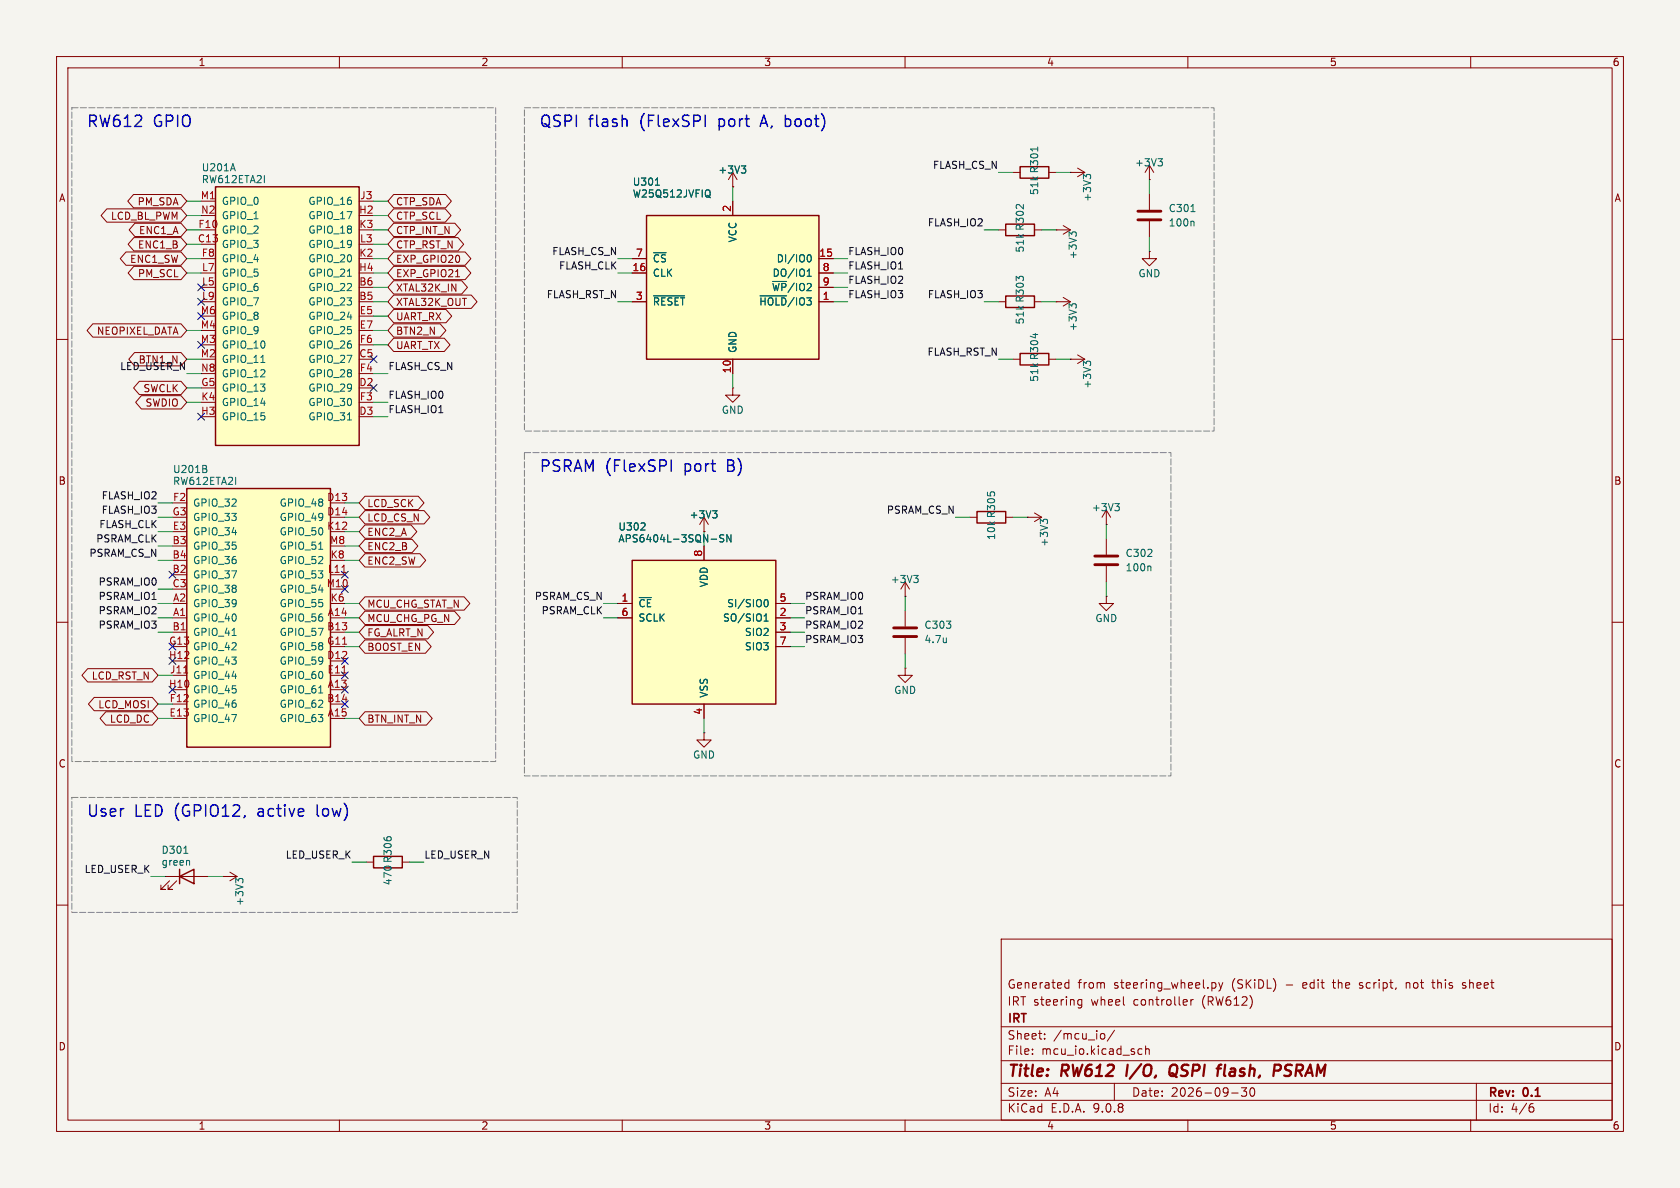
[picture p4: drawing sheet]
<svg xmlns="http://www.w3.org/2000/svg" width="297mm" height="210mm" viewBox="0 0 297 210" stroke-linecap="round" stroke-linejoin="round" font-family="sans-serif">
<path d="M0 0h297v210h-297z" fill="#f5f4ef" stroke="#f5f4ef" stroke-width=".18"/>
<g fill="none" stroke="#840000" stroke-width=".18">
<path d="M10 10h277v190h-277zM12 12h273v186h-273zM60 10v2M110 10v2M160 10v2M210 10v2M260 10v2M10 60h2M285 60h2M171.4 91.4h1.3M177.8 91.4h1.3M10 110h2"/>
<path d="M285 110h2M10 160h2M177 166h108v32h-108zM188.4 174.6h.6M188.4 173.8h.6M189 173.2v1.5M190.7 177.6h.5M190.7 176.8h.5M191.2 176.7v1.2l-.2 .3-.4-.1M209.8 176.8l.1 .3-.7 .1M210.5 176.7v1M211 176.7l-.3 .1-.2 .2"/>
<path d="M214.4 173.7h.3l.3 .3-.1 .6-.5 .1M215.5 173.7l.3 1M215.8 174.7l-.1 .4-.2 .1M216.2 173.7l-.4 1M240.3 174.6l.2 .1M240.4 173.8v.3M248.6 173.7v1M248.8 173.7l-.2 .1M253.1 173.7h.6M253.3 173.2v1.3l.4 .2M258.5 174.6h.6M259.1 173.8l-.4-.1-.2 .2 .1 .2 .5 .2"/>
<path d="M285 160h2M60 198v2M110 198v2M160 198v2M177 194.5h108M177 191.5h108M177 187.5h108M177 181.5h108M182.5 186.3v.1M182.5 185.5v.1M184.7 183.6v.1M184.7 182.8v.1"/>
<path d="M194.8 182.7l.4 .1 .1 .2-.1 .6-.4 .1M197 191.5v3M197 182.1l-1.3 2M201.2 186.3l.3 .1 .4-.1M201.9 185.5l-.4-.1-.3 .1M202.5 185.5l.2-.1 .4 .1 .1 .9M202.5 184.9v1.5M210 198v2M217.7 193.2h1.2M220.4 192.3l-.5 .6 .4 .1v.7l-.2 .1h-.4l-.2-.1M221.3 192.3a.94 .94 0 0 0 0 1.5 .81 .81 0 0 0 .6-.6 .81 .81 0 0 0-.3-.8l-.1-.1M260 198v2"/>
<path d="M261 191.5v6.5M270.6 195.7h.4l.2 .3-.1 .5-.5 .1M271 195.1l-.4 .1"/>
</g>
<path d="M199.4 188.2l-.3 2M207.1 189.7l.3 .1 .5 .5M207.7 188.2a.77 .77 0 0 0-.9 .7l-.1 .6 .1 .4 .1 .2a.71 .71 0 0 0 1-.2M216.6 188.2l-.2 1.7 .2 .3M225.4 188.2l.9 .1a.58 .58 0 0 1-.3 1h-.8M227 190.1l.8 .1M227.6 188.2l-.2 .1a.46 .46 0 0 0-.2 .5 .46 .46 0 0 0 .3 .4l.4 .1" fill="none" stroke="#840000" stroke-width=".4"/>
<path d="M172.7 90.4h5.1v2.1h-5.1z" fill="none" stroke="#840000" stroke-width=".25"/>
<path d="M38.1 33h25.4v45.7h-25.4z" fill="#ffffc2"/>
<path d="M38.1 33h25.4v45.7h-25.4z" fill="none" stroke="#840000" stroke-width=".25"/>
<path d="M41.2 28.9l.4 1.3M61.4 48.8h.7M46.1 64.1h.7M61.4 74.2h.7" fill="none" stroke="#006464" stroke-width=".18"/>
<path d="M63.5 35.6h2.5" fill="none" stroke="#840000" stroke-width=".18"/>
<path d="M33 86.4h25.4v45.7h-25.4z" fill="#ffffc2"/>
<path d="M180.3 62.5h5.1v2h-5.1zM33 86.4h25.4v45.7h-25.4zM31.7 154.9l2.6-1.2v2.5zM31.7 153.7v2.5M66 151.4h5.1v2h-5.1z" fill="none" stroke="#840000" stroke-width=".25"/>
<g fill="none" stroke="#840000" stroke-width=".18">
<path d="M203.2 44.5v1.2h1.3l-1.3 1.3-1.3-1.3h1.3M203.2 44.5h.1M179.1 63.5h1.2M185.4 63.5h1.3M189.2 63.5h.1M189.2 63.5h2.6M190.5 62.7l1.3 .8M191.8 63.5l-1.3 .8M30.5 109.2h2.5M30.5 111.8h2.5M29.2 154.9h7.6M30 155.7l-1.6 1.5h.8h-.8v-.7"/>
<path d="M31.2 155.7l-1.5 1.5h.8h-.8v-.7M39.4 154.9h.1M39.4 154.9h2.5M40.6 154.2l1.3 .7M41.9 154.9l-1.3 .8M64.8 152.4h1.2M71.1 152.4h1.3"/>
</g>
<path d="M183 58.9v.8M192 64.3l-.5-.4v.7M192 64.1l.3-.2h.3l.2 .2M36.3 82.9l.3 .2-.1 .3-.2 .1M36.4 82.3l.1 .2-.1 .3M56.3 97.1h.8M41 112.3h.8M56.3 122.5h.8M32.5 150.8h.7M33.5 152.2v.7M42.2 155.7l-.5-.4v.8M42.2 155.5l.2-.2h.3l.2 .2" fill="none" stroke="#006464" stroke-width=".18"/>
<path d="M32.5 119h.7M60.4 101.2h.8M60.5 119h.7" fill="none" stroke="#a90000" stroke-width=".18"/>
<path d="M114.3 38.1h30.5v25.4h-30.5z" fill="#ffffc2"/>
<path d="M114.3 38.1h30.5v25.4h-30.5zM180.3 29.5h5.1v2h-5.1zM177.8 52.3h5.1v2.1h-5.1z" fill="none" stroke="#840000" stroke-width=".25"/>
<g fill="none" stroke="#840000" stroke-width=".18">
<path d="M129.5 33h.1M129.5 30.5v2.5M129.5 35.6v2.5M129.5 30.5l-.7 1.3M129.5 30.5l.8 1.3M179.1 30.5h1.2M185.4 30.5h1.3M189.2 30.5h.1M189.2 30.5h2.6M190.5 29.7l1.3 .8M191.8 30.5l-1.3 .7M203.2 31.8h.1"/>
<path d="M203.2 29.2v2.6M203.2 34.3v2.8M203.2 39.1v2.8M203.2 29.2l-.8 1.3M203.2 29.2l.8 1.3M111.8 45.7h2.5M111.8 48.3h2.5M111.8 53.3h2.5M144.8 45.7h2.5M144.8 48.3h2.5M144.8 53.3h2.5M144.8 50.8h2.5"/>
<path d="M176.5 53.3h1.3M182.9 53.3h1.2M186.7 53.3h.1M186.7 53.3h2.5M188 52.6l1.2 .7M189.2 53.3l-1.2 .8M129.5 68.6v1.3h1.3l-1.3 1.2-1.2-1.2h1.2M129.5 68.6h.1M129.5 63.5v2.5M195.6 92.7h.1M195.6 90.2v2.5M195.6 95.3v2.7"/>
<path d="M195.6 90.2l-.8 1.2M195.6 90.2l.7 1.2M160 105.4h.1M160 118.1v1.3h1.3l-1.3 1.3-1.3-1.3h1.3M160 118.1h.1M160 102.9v2.5M160 108v2.7M160 112.8v2.8M160 102.9l-.7 1.2M160 102.9l.8 1.2M195.6 105.4v1.3h1.2l-1.2 1.3-1.3-1.3h1.3M195.6 105.4h.1"/>
<path d="M195.6 100.1v2.8M124.5 129.5v1.3h1.2l-1.2 1.3-1.3-1.3h1.3M124.5 129.5h.1"/>
</g>
<g fill="none" stroke="#006464" stroke-width=".18">
<path d="M115.9 32.7h.7M125.2 34.6l.4 .4M125.2 33.6h.2a.81 .81 0 0 1-.2 1.2M131.1 29.3h.7l-.4 .5M131.6 29.8l.2 .3v.3l-.2 .2M183.5 26v.7M192 31.3l-.5-.5v.8M192 31.1l.3-.3h.3l.2 .3M204.7 28.1h.8l-.4 .4M205.3 28.5l.2 .3v.3l-.2 .2M210.5 37.4h.8M210.9 39.1l.2 .2v.6"/>
<path d="M115.5 52.3h5.5M134.4 52.3h4.7M142.7 48.8h.7M142.7 47.9l.4-.3v1.2M142.8 45.2l.2-.2a.68 .68 0 0 1 .4 .7 .68 .68 0 0 1-.4 .6l-.2-.1M189.5 54.1l-.5-.4v.8M189.5 53.9l.2-.2h.3l.3 .2M197.1 89h.8l-.4 .5M197.6 89.5l.3 .2v.3l-.3 .3M161.5 101.7h.8l-.4 .5M162.1 102.2l.2 .2v.3l-.2 .3M167.3 112.8v.8"/>
<path d="M167.3 113.5h-.1M203.3 100.1l.2 .1v.7"/>
</g>
<path d="M201.2 37.3h4M201.2 38.9h4M193.5 98.3h4.1M193.5 99.8h4.1M158 111h4.1M158 112.5h4.1" fill="none" stroke="#840000" stroke-width=".51"/>
<path d="M111.8 99.1h25.4v25.4h-25.4z" fill="#ffffc2"/>
<path d="M177.8 39.6h5.1v2.1h-5.1zM111.8 99.1h25.4v25.4h-25.4z" fill="none" stroke="#840000" stroke-width=".25"/>
<g fill="none" stroke="#840000" stroke-width=".18">
<path d="M18.9 36.9h13.1l1 1.2-1 1.2h-13.1l-1-1.2zM23.6 34.4h8.4l1 1.2-1 1.1h-8.4l-1-1.1zM23.8 39.5h8.2l1 1.1-1 1.2h-8.2l-1-1.2zM69.6 34.4h9.2l1 1.2-1 1.1h-9.2l-1-1.1zM69.6 36.9h9.1l1 1.2-1 1.2h-9.1l-1-1.2zM69.6 39.5h10.8l1 1.1-1 1.2h-10.8l-1-1.2zM129.5 33h.1M129.5 35.6v2.5M188 39.9l1.2 .7M16.4 57.2h15.6l1 1.2-1 1.2h-15.6l-1-1.2zM22.3 44.5h9.7l1 1.2-1 1.2h-9.7l-1-1.2zM23.7 42h8.3l1 1.2-1 1.2h-8.3l-1.1-1.2z"/>
<path d="M23.7 47.1h8.3l1 1.2-1 1.1h-8.3l-1.1-1.1zM69.6 42h11.4l1 1.2-1 1.2h-11.4l-1-1.2zM69.6 44.5h12.6l1 1.2-1 1.2h-12.6l-1-1.2zM69.6 47.1h12.6l1 1.2-1 1.1h-12.6l-1-1.1zM69.6 59.8h8.9l1.1 1.2-1.1 1.1h-8.9l-1-1.1zM69.6 49.6h12l1 1.2-1 1.2h-12l-1-1.2zM69.6 52.2h13.7l1 1.1-1 1.2h-13.7l-1-1.2zM69.6 54.7h9.2l1.1 1.2-1.1 1.2h-9.2l-1-1.2zM69.6 57.2h8.2l1 1.2-1 1.2h-8.2l-1-1.2zM80.5 48.9h.8M111.8 45.7h2.5M111.8 48.3h2.5"/>
<path d="M111.8 53.3h2.5M144.8 45.7h2.5M144.8 48.3h2.5M144.8 53.3h2.5M144.8 50.8h2.5M176.5 40.6h1.3M182.9 40.6h1.2M186.7 40.6h.1M186.7 40.6h2.5M189.2 40.6l-1.2 .8M23.8 62.3h8.2l1 1.2-1 1.2h-8.2l-1-1.2zM24.6 67.4h7.4l1 1.2-1 1.2h-7.4l-1-1.2z"/>
<path d="M25 69.9h7l1 1.2-1 1.2h-7l-1-1.2zM129.5 63.5v2.5M64.5 97.9h9.7l1.1 1.2-1.1 1.1h-9.7l-1-1.1zM64.5 87.7h9.4l1.1 1.2-1.1 1.2h-9.4l-1-1.2zM64.5 90.3h10.5l1 1.1-1 1.2h-10.5l-1-1.2zM64.5 92.8h8.2l1 1.2-1 1.2h-8.2l-1-1.2zM64.5 95.3h8.4l1 1.2-1 1.2h-8.4l-1-1.2zM124.5 94h.1M124.5 91.4v2.6M124.5 96.5v2.6M124.5 91.4l-.8 1.3M124.5 91.4l.7 1.3"/>
<path d="M181.6 91.4h.1M181.6 91.4h2.5M182.9 90.7l1.2 .7M184.1 91.4l-1.2 .8M15.5 118.2h11.4l1 1.2-1 1.2h-11.4l-1-1.2zM64.5 110.6h11.1l1.1 1.2-1.1 1.1h-11.1l-1-1.1zM64.5 113.1h10.7l1 1.2-1 1.2h-10.7l-1-1.2zM64.5 105.5h17.5l1.1 1.2-1.1 1.2h-17.5l-1-1.2zM64.5 108h15.9l1 1.2-1 1.2h-15.9l-1-1.2zM109.2 106.7h2.6M109.2 109.2h2.6M137.2 106.7h2.5"/>
<path d="M137.2 109.2h2.5M137.2 111.8h2.5M137.2 114.3h2.5M16.6 123.3h10.3l1 1.2-1 1.1h-10.3l-1-1.1zM18.7 125.8h8.2l1 1.2-1 1.2h-8.2l-1-1.2zM64.5 125.8h10.9l1 1.2-1 1.2h-10.9l-1-1.2zM124.5 124.5v2.5"/>
</g>
<g fill="none" stroke="#006464" stroke-width=".18">
<path d="M115.9 32.7h.7M125.2 34.6l.4 .4M125.2 33.6h.2a.81 .81 0 0 1-.2 1.2M131.1 29.3h.7l-.4 .5M131.6 29.8l.2 .3v.3l-.2 .2M115.5 52.3h5.5M134.4 52.3h4.7M142.7 48.8h.7M142.7 47.9l.4-.3v1.2M142.8 45.2l.2-.2a.68 .68 0 0 1 .4 .7 .68 .68 0 0 1-.4 .6l-.2-.1M189.5 41.4l-.5-.4v.8M189.5 41.2l.2-.2h.3l.3 .2"/>
<path d="M113.3 93.7h.7M114 92.6v.4M125.7 95.3h1M126 90.3h.8l-.5 .5M126.5 90.8l.3 .2v.3l-.3 .3M128 94.6l-.5-.1-.2 .2v.3l.5 .3 .2 .3-.3 .2-.5-.1M129.2 94.5v1.3l-.7-1.3v1.3M184.4 92.2l-.5-.4v.8M184.4 92l.2-.2h.3l.3 .2M135.1 109.8h.7M135.1 108.9l.3-.4v1.3M135.1 106.2l.3-.2a.68 .68 0 0 1 .4 .6 .68 .68 0 0 1-.4 .7l-.3-.3"/>
</g>
<g fill="none" stroke="#009600" stroke-width=".18">
<path d="M33 35.6h2.6M33 38.1h2.6M66 35.6h2.6M66 38.1h2.6M129.5 33v2.6M176.5 30.5h2.6M186.7 30.5h2.5M203.2 31.8v2.5M33 48.3h2.6M33 45.7h2.6M33 40.6h2.6M33 58.4h2.6"/>
<path d="M33 43.2h2.6M66 53.3h2.6M66 48.3h2.6M66 45.7h2.6M66 40.6h2.6M66 58.4h2.6M66 43.2h2.6M66 55.9h2.6M66 50.8h2.6M109.2 53.3h2.6M109.2 48.3h2.6M109.2 45.7h2.6"/>
<path d="M147.3 53.3h2.6M147.3 48.3h2.6M147.3 45.7h2.6M147.3 50.8h2.6M174 53.3h2.5M174 40.6h2.5M184.1 53.3h2.6M184.1 40.6h2.6M203.2 41.9v2.6M33 63.5h2.6M33 68.6h2.6M33 71.1h2.6"/>
<path d="M33 66h2.6M66 71.1h2.6M66 66h2.6M66 61h2.6M66 73.7h2.6M129.5 66v2.6M176.5 63.5h2.6M186.7 63.5h2.5M27.9 91.4h2.6M27.9 88.9h2.6M27.9 99.1h2.6M27.9 96.5h2.6"/>
<path d="M27.9 94h2.6M61 91.4h2.5M61 88.9h2.5M61 99.1h2.5M61 96.5h2.5M61 94h2.5M124.5 94v2.5M168.9 91.4h2.5M179.1 91.4h2.5M195.6 92.7v2.6M27.9 111.8h2.6M27.9 109.2h2.6"/>
<path d="M27.9 106.7h2.6M27.9 119.4h2.6M27.9 104.1h2.6M61 114.3h2.5M61 111.8h2.5M61 109.2h2.5M61 106.7h2.5M106.7 109.2h2.5M106.7 106.7h2.5M139.7 114.3h2.5M139.7 111.8h2.5M139.7 109.2h2.5"/>
<path d="M139.7 106.7h2.5M160 105.4v2.6M160 115.6v2.5M195.6 102.9v2.5M27.9 127h2.6M27.9 124.5h2.6M61 127h2.5M124.5 127v2.5M26.7 154.9h2.5M36.8 154.9h2.6M62.2 152.4h2.6M72.4 152.4h2.5"/>
</g>
<g fill="none" stroke="#000084" stroke-width=".18">
<path d="M35 50.2l1.2 1.2M35 52.7l1.2 1.2M35 55.3l1.2 1.2M36.2 50.2l-1.2 1.2M36.2 52.7l-1.2 1.2M36.2 55.3l-1.2 1.2M35 73.1l1.2 1.2M35 60.4l1.2 1.2M36.2 73.1l-1.2 1.2M36.2 60.4l-1.2 1.2M65.4 62.9l1.2 1.2M65.4 68l1.2 1.2"/>
<path d="M66.6 62.9l-1.2 1.2M66.6 68l-1.2 1.2M29.9 101l1.2 1.2M29.9 113.7l1.2 1.2M29.9 116.2l1.2 1.2M31.1 101l-1.2 1.2M31.1 113.7l-1.2 1.2M31.1 116.2l-1.2 1.2M60.4 116.2l1.2 1.2M60.4 103.5l1.2 1.2M60.4 101l1.2 1.2M60.4 118.8l1.2 1.2"/>
<path d="M61.6 116.2l-1.2 1.2M61.6 103.5l-1.2 1.2M61.6 101l-1.2 1.2M61.6 118.8l-1.2 1.2M29.9 121.3l1.2 1.2M31.1 121.3l-1.2 1.2M60.4 121.3l1.2 1.2M60.4 123.9l1.2 1.2M61.6 121.3l-1.2 1.2M61.6 123.9l-1.2 1.2"/>
</g>
<path d="M135 20.4l-.6 2M56.1 142.3l.1 1.9" fill="none" stroke="#0000c2" stroke-width=".25"/>
<path d="M12.7 19.1h74.9v115.5h-74.9zM92.7 19.1h121.9v57.1h-121.9zM92.7 80h114.3v57.2h-114.3zM12.7 141h78.7v20.3h-78.7z" fill="none" stroke="#848484" stroke-width=".18" stroke-dasharray="1.1 .4"/>
<g font-size="2.8" fill="#0000c2">
<text x="15.2" y="22.6">RW612</text>
<text x="27.1" y="22.6">GPIO</text>
<text x="95.2" y="22.6">QSPI</text>
<text x="104.1" y="22.6">flash</text>
<text x="113.4" y="22.6">(FlexSPI</text>
<text x="127.6" y="22.6">port</text>
<text x="135.5" y="22.6">A, boot)</text>
<text x="95.2" y="83.6">PSRAM (FlexSPI</text>
<text x="121.2" y="83.6">port</text>
<text x="129.1" y="83.6">B)</text>
<text x="15.2" y="144.5">User</text>
<text x="23.8" y="144.5">LED (GPIO12,</text>
<text x="46.1" y="144.5">active</text>
<text x="56.9" y="144.5">low)</text>
</g>
<g font-size="2.8" fill="#840000">
<text x="178" y="190.9">Title:</text>
<text x="187.7" y="190.9">RW612</text>
<text x="200" y="190.9">I/O,</text>
<text x="208.4" y="190.9">QSPI</text>
<text x="217.7" y="190.9">flash,</text>
<text x="228.4" y="190.9">PSRAM</text>
</g>
<g font-size="2.1" fill="#840000">
<text x="178" y="178">IRT steering</text>
<text x="178" y="175">Generated</text>
<text x="190.5" y="175">from</text>
<text x="193" y="178">wheel</text>
<text x="197" y="175">steering_wheel.py</text>
<text x="200.5" y="178">controller</text>
<text x="212.8" y="178">(RW612)</text>
<text x="217.9" y="175">(SKiDL)</text>
<text x="227.6" y="175">-</text>
<text x="230.7" y="175">edit</text>
<text x="236.2" y="175">the</text>
<text x="241" y="175">script,</text>
<text x="249.4" y="175">not</text>
<text x="254.3" y="175">this</text>
<text x="259.7" y="175">sheet</text>
<text x="178" y="184">Sheet:</text>
<text x="178" y="181.2">IRT</text>
<text x="186.2" y="184">/mcu_io/</text>
<text x="178" y="186.7">File:</text>
<text x="184.1" y="186.7">mcu_io.kicad_sch</text>
<text x="178" y="196.9">KiCad</text>
<text x="178" y="194.1">Size:</text>
<text x="184.7" y="194.1">A4</text>
<text x="185.7" y="196.9">E.D.A.</text>
<text x="193.3" y="196.9">9.0.8</text>
<text x="200" y="194.1">Date:</text>
<text x="207" y="194.1">2026-09-30</text>
<text x="263" y="194.3">Rev:</text>
<text x="263" y="196.9">Id:</text>
<text x="267.1" y="196.9">4/6</text>
<text x="269.4" y="194.3">0.1</text>
</g>
<g font-size="1.8" fill="#840000">
<text x="35" y="11.9">1</text>
<text x="85" y="11.9">2</text>
<text x="135" y="11.9">3</text>
<text x="185" y="11.9">4</text>
<text x="235" y="11.9">5</text>
<text x="285" y="11.9">6</text>
<text x="10.3" y="35.9">A</text>
<text x="285.3" y="35.9">A</text>
<text x="19.5" y="39.1">LCD_BL_PWM</text>
<text x="24.2" y="36.5">PM_SDA</text>
<text x="24.5" y="41.6">ENC1_A</text>
<text x="69.9" y="36.5">CTP_SDA</text>
<text x="69.9" y="39.1">CTP_SCL</text>
<text x="69.9" y="41.6">CTP_INT_N</text>
<text x="22.9" y="46.7">ENC1_SW</text>
<text x="24.3" y="44.1">ENC1_B</text>
<text x="69.9" y="44.1">CTP_RST_N</text>
<text x="69.9" y="46.7">EXP_GPIO20</text>
<text x="24.3" y="49.2">PM_SCL</text>
<text x="69.9" y="49.2">EXP_GPIO21</text>
<text x="69.9" y="51.8">XTAL32K_IN</text>
<text x="17" y="59.4">NEOPIXEL_DATA</text>
<text x="69.9" y="54.3">XTAL32K_OUT</text>
<text x="69.9" y="56.8">UART_RX</text>
<text x="69.9" y="59.4">BTN2_N</text>
<text x="69.9" y="61.9">UART_TX</text>
<text x="25.3" y="69.5">SWCLK</text>
<text x="25.6" y="72.1">SWDIO</text>
<text x="10.3" y="85.9">B</text>
<text x="64.8" y="89.9">LCD_SCK</text>
<text x="285.3" y="85.9">B</text>
<text x="64.8" y="92.4">LCD_CS_N</text>
<text x="64.8" y="94.9">ENC2_A</text>
<text x="64.8" y="100">ENC2_SW</text>
<text x="64.8" y="97.5">ENC2_B</text>
<text x="64.8" y="107.6">MCU_CHG_STAT_N</text>
<text x="64.8" y="112.7">FG_ALRT_N</text>
<text x="64.8" y="110.2">MCU_CHG_PG_N</text>
<text x="64.8" y="115.3">BOOST_EN</text>
<text x="16.1" y="120.3">LCD_RST_N</text>
<text x="17.3" y="125.4">LCD_MOSI</text>
<text x="19.3" y="128">LCD_DC</text>
<text x="64.8" y="128">BTN_INT_N</text>
<text x="10.3" y="135.9">C</text>
<text x="285.3" y="135.9">C</text>
<text x="10.3" y="185.9">D</text>
<text x="285.3" y="185.9">D</text>
<text x="35" y="199.9">1</text>
<text x="85" y="199.9">2</text>
<text x="135" y="199.9">3</text>
<text x="185" y="199.9">4</text>
<text x="235" y="199.9">5</text>
<text x="285" y="199.9">6</text>
</g>
<g font-size="1.8" fill="#0f0f0f">
<text x="164.8" y="29.9">FLASH_CS_N</text>
<text x="163.9" y="40.1">FLASH_IO2</text>
<text x="97.5" y="45.2">FLASH_CS_N</text>
<text x="98.7" y="47.7">FLASH_CLK</text>
<text x="149.9" y="47.7">FLASH_IO1</text>
<text x="149.9" y="45.2">FLASH_IO0</text>
<text x="96.6" y="52.8">FLASH_RST_N</text>
<text x="149.9" y="52.8">FLASH_IO3</text>
<text x="149.9" y="50.3">FLASH_IO2</text>
<text x="163.9" y="52.8">FLASH_IO3</text>
<text x="21.1" y="65.5">LED_USER_N</text>
<text x="24.4" y="64.5">BTN1_N</text>
<text x="68.6" y="65.5">FLASH_CS_N</text>
<text x="163.9" y="63">FLASH_RST_N</text>
<text x="68.6" y="70.6">FLASH_IO0</text>
<text x="68.6" y="73.1">FLASH_IO1</text>
<text x="17.9" y="88.4">FLASH_IO2</text>
<text x="16.9" y="96">PSRAM_CLK</text>
<text x="17.5" y="93.4">FLASH_CLK</text>
<text x="17.9" y="90.9">FLASH_IO3</text>
<text x="156.7" y="90.9">PSRAM_CS_N</text>
<text x="15.7" y="98.5">PSRAM_CS_N</text>
<text x="17.3" y="103.6">PSRAM_IO0</text>
<text x="17.3" y="106.1">PSRAM_IO1</text>
<text x="94.4" y="106.1">PSRAM_CS_N</text>
<text x="142.2" y="106.1">PSRAM_IO0</text>
<text x="17.3" y="108.7">PSRAM_IO2</text>
<text x="17.3" y="111.2">PSRAM_IO3</text>
<text x="95.7" y="108.7">PSRAM_CLK</text>
<text x="142.2" y="111.2">PSRAM_IO2</text>
<text x="142.2" y="108.7">PSRAM_IO1</text>
<text x="142.2" y="113.8">PSRAM_IO3</text>
<text x="14.9" y="154.4">LED_USER_K</text>
<text x="50.4" y="151.9">LED_USER_K</text>
<text x="74.9" y="151.9">LED_USER_N</text>
</g>
<g font-size="1.8" fill="#006464">
<text x="200.6" y="29.6">+3V3</text>
<text x="35.6" y="30.5">U201A</text>
<text x="35.6" y="32.6">RW612ETA2I</text>
<text x="111.8" y="35.1">W25Q512JVFIQ</text>
<text x="111.8" y="33">U301</text>
<text x="126.9" y="30.9">+3V3</text>
<text x="183.7" y="34.6" transform="rotate(-90 183.7 34.6)">51k</text>
<text x="183.7" y="30.7" transform="rotate(-90 183.7 30.7)">R301</text>
<text x="193.1" y="35.8" transform="rotate(-90 193.1 35.8)">+3V3</text>
<text x="39.1" y="36.4">GPIO_0</text>
<text x="39.1" y="39">GPIO_1</text>
<text x="39.1" y="41.5">GPIO_2</text>
<text x="54.4" y="36.4">GPIO_16</text>
<text x="54.4" y="39">GPIO_17</text>
<text x="54.4" y="41.5">GPIO_18</text>
<text x="181.2" y="40.9" transform="rotate(-90 181.2 40.9)">R302</text>
<text x="206.5" y="37.7">C301</text>
<text x="206.5" y="40.2">100n</text>
<text x="39.1" y="44">GPIO_3</text>
<text x="39.1" y="46.6">GPIO_4</text>
<text x="54.4" y="44">GPIO_19</text>
<text x="54.4" y="46.6">GPIO_20</text>
<text x="115.3" y="46.6">~{CS}</text>
<text x="130.4" y="42.9" transform="rotate(-90 130.4 42.9)">VCC</text>
<text x="137.2" y="46.6">DI/IO0</text>
<text x="181.2" y="44.8" transform="rotate(-90 181.2 44.8)">51k</text>
<text x="190.6" y="45.9" transform="rotate(-90 190.6 45.9)">+3V3</text>
<text x="39.1" y="49.1">GPIO_5</text>
<text x="39.1" y="51.7">GPIO_6</text>
<text x="54.4" y="49.1">GPIO_21</text>
<text x="54.4" y="51.7">GPIO_22</text>
<text x="115.3" y="49.1">CLK</text>
<text x="136.4" y="51.7">~{WP}/IO2</text>
<text x="136.5" y="49.1">DO/IO1</text>
<text x="181.2" y="53.6" transform="rotate(-90 181.2 53.6)">R303</text>
<text x="201.2" y="49.2">GND</text>
<text x="39.1" y="54.2">GPIO_7</text>
<text x="39.1" y="56.7">GPIO_8</text>
<text x="39.1" y="59.3">GPIO_9</text>
<text x="54.4" y="54.2">GPIO_23</text>
<text x="54.4" y="56.7">GPIO_24</text>
<text x="54.4" y="59.3">GPIO_25</text>
<text x="115.3" y="54.2">~{RESET}</text>
<text x="134.1" y="54.2">~{HOLD}/IO3</text>
<text x="181.2" y="57.5" transform="rotate(-90 181.2 57.5)">51k</text>
<text x="190.6" y="58.6" transform="rotate(-90 190.6 58.6)">+3V3</text>
<text x="39.1" y="61.8">GPIO_10</text>
<text x="39.1" y="64.4">GPIO_11</text>
<text x="54.4" y="61.8">GPIO_26</text>
<text x="54.4" y="64.4">GPIO_27</text>
<text x="130.4" y="62.5" transform="rotate(-90 130.4 62.5)">GND</text>
<text x="183.7" y="63.8" transform="rotate(-90 183.7 63.8)">R304</text>
<text x="39.1" y="66.9">GPIO_12</text>
<text x="39.1" y="69.4">GPIO_13</text>
<text x="39.1" y="72">GPIO_14</text>
<text x="54.4" y="66.9">GPIO_28</text>
<text x="54.4" y="69.4">GPIO_29</text>
<text x="54.4" y="72">GPIO_30</text>
<text x="183.7" y="67.6" transform="rotate(-90 183.7 67.6)">51k</text>
<text x="193.1" y="68.8" transform="rotate(-90 193.1 68.8)">+3V3</text>
<text x="39.1" y="74.5">GPIO_15</text>
<text x="54.4" y="74.5">GPIO_31</text>
<text x="127.5" y="73.3">GND</text>
<text x="30.5" y="83.8">U201B</text>
<text x="30.5" y="85.9">RW612ETA2I</text>
<text x="34" y="89.8">GPIO_32</text>
<text x="49.3" y="89.8">GPIO_48</text>
<text x="34" y="92.3">GPIO_33</text>
<text x="34" y="94.8">GPIO_34</text>
<text x="49.3" y="92.3">GPIO_49</text>
<text x="49.3" y="94.8">GPIO_50</text>
<text x="109.2" y="94">U302</text>
<text x="121.8" y="91.8">+3V3</text>
<text x="176.1" y="95.6" transform="rotate(-90 176.1 95.6)">10k</text>
<text x="176.1" y="91.7" transform="rotate(-90 176.1 91.7)">R305</text>
<text x="192.9" y="90.6">+3V3</text>
<text x="34" y="97.4">GPIO_35</text>
<text x="34" y="99.9">GPIO_36</text>
<text x="49.3" y="97.4">GPIO_51</text>
<text x="49.3" y="99.9">GPIO_52</text>
<text x="109.2" y="96.1">APS6404L-3SQN-SN</text>
<text x="185.5" y="96.7" transform="rotate(-90 185.5 96.7)">+3V3</text>
<text x="198.9" y="98.7">C302</text>
<text x="198.9" y="101.2">100n</text>
<text x="34" y="102.5">GPIO_37</text>
<text x="34" y="105">GPIO_38</text>
<text x="34" y="107.5">GPIO_39</text>
<text x="49.3" y="102.5">GPIO_53</text>
<text x="49.3" y="105">GPIO_54</text>
<text x="49.3" y="107.5">GPIO_55</text>
<text x="112.8" y="107.5">~{CE}</text>
<text x="125.3" y="103.9" transform="rotate(-90 125.3 103.9)">VDD</text>
<text x="128.4" y="107.5">SI/SIO0</text>
<text x="157.4" y="103.3">+3V3</text>
<text x="34" y="110.1">GPIO_40</text>
<text x="34" y="112.6">GPIO_41</text>
<text x="49.3" y="110.1">GPIO_56</text>
<text x="49.3" y="112.6">GPIO_57</text>
<text x="112.8" y="110.1">SCLK</text>
<text x="127.7" y="110.1">SO/SIO1</text>
<text x="131.6" y="112.6">SIO2</text>
<text x="163.3" y="111.4">C303</text>
<text x="163.3" y="113.9">4.7u</text>
<text x="193.5" y="110.2">GND</text>
<text x="34" y="115.2">GPIO_42</text>
<text x="34" y="117.7">GPIO_43</text>
<text x="49.3" y="115.2">GPIO_58</text>
<text x="49.3" y="117.7">GPIO_59</text>
<text x="131.6" y="115.2">SIO3</text>
<text x="34" y="120.2">GPIO_44</text>
<text x="34" y="122.8">GPIO_45</text>
<text x="34" y="125.3">GPIO_46</text>
<text x="49.3" y="120.2">GPIO_60</text>
<text x="49.3" y="122.8">GPIO_61</text>
<text x="49.3" y="125.3">GPIO_62</text>
<text x="125.3" y="123.4" transform="rotate(-90 125.3 123.4)">VSS</text>
<text x="158" y="122.9">GND</text>
<text x="34" y="127.9">GPIO_47</text>
<text x="49.3" y="127.9">GPIO_63</text>
<text x="122.4" y="134.3">GND</text>
<text x="28.5" y="151.1">D301</text>
<text x="28.5" y="153.2">green</text>
<text x="69.4" y="152.7" transform="rotate(-90 69.4 152.7)">R306</text>
<text x="43.2" y="160.2" transform="rotate(-90 43.2 160.2)">+3V3</text>
<text x="69.4" y="156.6" transform="rotate(-90 69.4 156.6)">470</text>
</g>
<g font-size="1.8" fill="#a90000">
<text x="35.4" y="35.3">M1</text>
<text x="63.6" y="35.3">J3</text>
<text x="35" y="40.4">F10</text>
<text x="35.5" y="37.8">N2</text>
<text x="63.4" y="37.8">H2</text>
<text x="63.4" y="40.4">K3</text>
<text x="129.3" y="37.5" transform="rotate(-90 129.3 37.5)">2</text>
<text x="34.9" y="42.9">C13</text>
<text x="35.6" y="45.5">F8</text>
<text x="63.4" y="45.5">K2</text>
<text x="63.5" y="42.9">L3</text>
<text x="112.3" y="45.5">7</text>
<text x="144.7" y="45.5">15</text>
<text x="35.6" y="48">L7</text>
<text x="35.6" y="50.5">L5</text>
<text x="35.6" y="53.1">L9</text>
<text x="63.4" y="48">H4</text>
<text x="63.4" y="50.5">B6</text>
<text x="63.4" y="53.1">B5</text>
<text x="111.7" y="48">16</text>
<text x="112.3" y="53.1">3</text>
<text x="145.3" y="48">8</text>
<text x="145.3" y="50.5">9</text>
<text x="145.3" y="53.1">1</text>
<text x="35.4" y="55.6">M6</text>
<text x="35.4" y="58.2">M4</text>
<text x="63.5" y="55.6">E5</text>
<text x="63.5" y="58.2">E7</text>
<text x="35.4" y="60.7">M3</text>
<text x="35.4" y="63.2">M2</text>
<text x="35.5" y="65.8">N8</text>
<text x="63.4" y="63.2">C5</text>
<text x="63.5" y="60.7">F6</text>
<text x="63.5" y="65.8">F4</text>
<text x="35.5" y="68.3">G5</text>
<text x="35.5" y="70.9">K4</text>
<text x="63.4" y="68.3">D2</text>
<text x="63.5" y="70.9">F3</text>
<text x="129.3" y="66.1" transform="rotate(-90 129.3 66.1)">10</text>
<text x="35.5" y="73.4">H3</text>
<text x="63.4" y="73.4">D3</text>
<text x="30.5" y="88.6">F2</text>
<text x="57.7" y="88.6">D13</text>
<text x="30.4" y="91.2">G3</text>
<text x="30.5" y="93.7">E3</text>
<text x="57.7" y="91.2">D14</text>
<text x="57.7" y="93.7">K12</text>
<text x="30.4" y="96.3">B3</text>
<text x="30.4" y="98.8">B4</text>
<text x="30.4" y="101.3">B2</text>
<text x="57.9" y="101.3">L11</text>
<text x="58.3" y="96.3">M8</text>
<text x="58.3" y="98.8">K8</text>
<text x="124.2" y="98.5" transform="rotate(-90 124.2 98.5)">8</text>
<text x="30.4" y="103.9">C3</text>
<text x="30.5" y="106.4">A2</text>
<text x="57.7" y="103.9">M10</text>
<text x="58.3" y="106.4">K6</text>
<text x="109.8" y="106.4">1</text>
<text x="137.7" y="106.4">5</text>
<text x="30.4" y="111.5">B1</text>
<text x="30.5" y="109">A1</text>
<text x="57.7" y="111.5">B13</text>
<text x="57.8" y="109">A14</text>
<text x="109.8" y="109">6</text>
<text x="137.7" y="109">2</text>
<text x="137.7" y="111.5">3</text>
<text x="29.8" y="116.6">H12</text>
<text x="29.8" y="114">G13</text>
<text x="30" y="119.1">J11</text>
<text x="57.7" y="114">G11</text>
<text x="57.7" y="116.6">D12</text>
<text x="57.8" y="119.1">E11</text>
<text x="137.7" y="114">7</text>
<text x="29.8" y="121.7">H10</text>
<text x="29.9" y="124.2">F12</text>
<text x="57.7" y="124.2">B14</text>
<text x="57.8" y="121.7">A13</text>
<text x="29.9" y="126.7">E13</text>
<text x="57.8" y="126.7">A15</text>
<text x="124.2" y="126.4" transform="rotate(-90 124.2 126.4)">4</text>
</g>
</svg>
